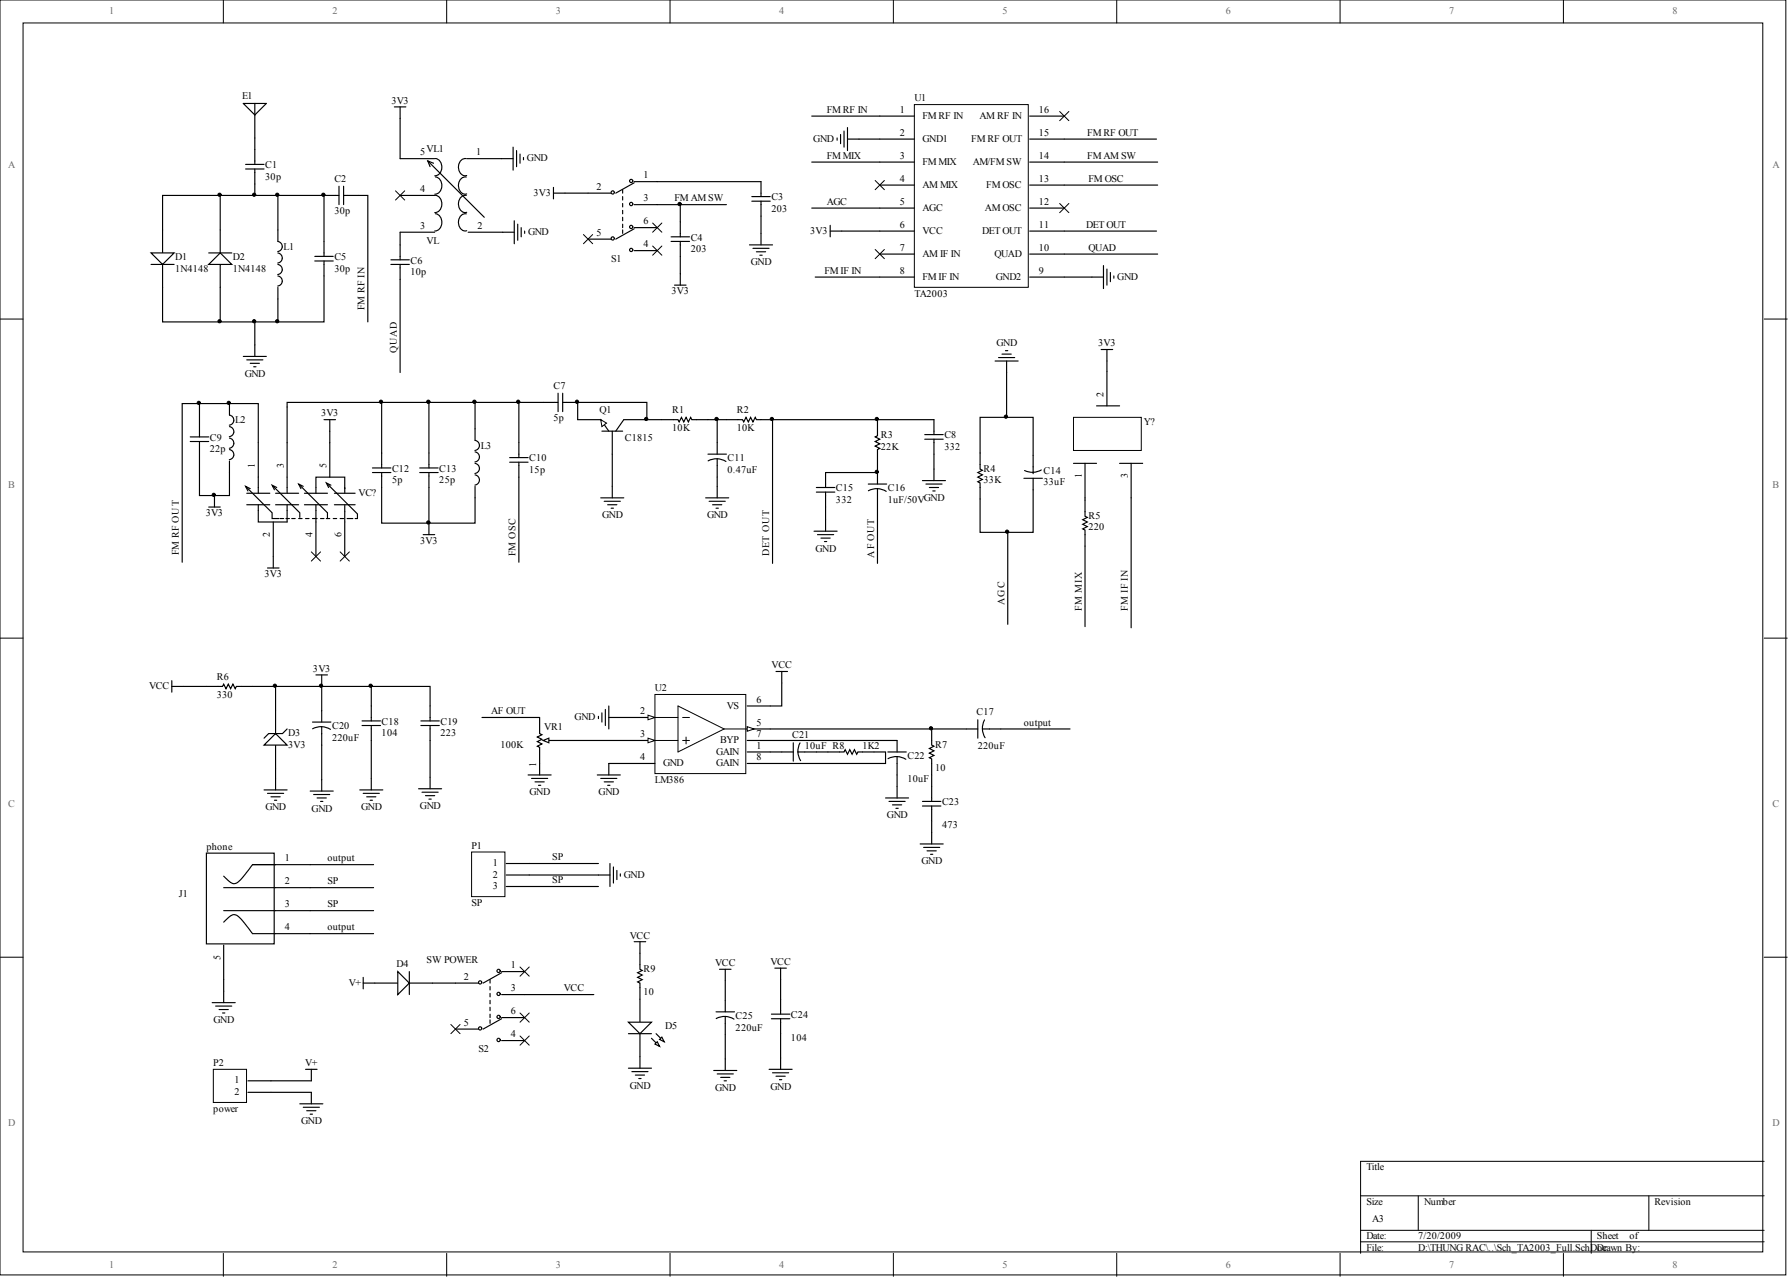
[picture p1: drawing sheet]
<svg xmlns="http://www.w3.org/2000/svg" width="393mm" height="282mm" viewBox="0 0 393 282" stroke-linecap="round" stroke-linejoin="round" font-family="sans-serif">
<g fill="#fff" stroke="#000" stroke-width=".22">
<path d="M0 0h392.4v280.1h-392.4z"/>
<path d="M5.1 5h382.3v270h-382.3z"/>
</g>
<g fill="none" stroke="#000" stroke-width=".22">
<path d="M49.1 0v5M98.2 0v5M147.2 0v5M196.3 0v5M245.4 0v5M294.5 0v5M343.6 0v5M0 70.1h5.1M387.7 70.1h5M0 140.2h5.1M387.7 140.2h5M0 210.3h5.1"/>
<path d="M387.7 210.3h5M387.7 255.1h-88.7v20.2M49.1 275.3v5.1M98.2 275.3v5.1M147.2 275.3v5.1M196.3 275.3v5.1M245.4 275.3v5.1M294.5 275.3v5.1M299 262.7h88.7M299 270.3h88.7M299 272.8h88.7M311.7 262.7v7.6"/>
<path d="M343.6 275.3v5.1M349.7 270.3v5M362.3 262.7v7.6"/>
</g>
<path d="M48.4 50.5v5.1M48.4 58.1v5" fill="none" stroke="#000" stroke-width=".25"/>
<path d="M45.9 58.1l2.5-2.5 2.5 2.5z" fill="#fff" stroke="#000" stroke-width=".25"/>
<path d="M35.7 50.5v5.1M35.7 58.1v5M45.9 55.6h5" fill="none" stroke="#000" stroke-width=".25"/>
<path d="M33.2 55.6h5.1l-2.6 2.5z" fill="#fff" stroke="#000" stroke-width=".25"/>
<g fill="none" stroke="#000" stroke-width=".25">
<path d="M53.5 22.7h5l-2.5 2.6zM54 36.1h4M54 37.1h4M56 22.7v13.4M56 37.1v5.8M86.7 23.5h2.5M87.9 23.5v11.4M110.2 34.9h2.6M112.8 32.3v5.1M113.5 33.1v3.5M114.3 33.8v2.1M115 34.6v.5"/>
<path d="M33.2 58.1h5.1M35.7 50.5v-7.6h35.5v13.4M48.4 42.9v7.6M61.1 55.6a1.11 1.11 0 0 1 .9 1.1 1.11 1.11 0 0 1-1 1.1M61.1 58.1a1.11 1.11 0 0 1 .9 1.1 1.11 1.11 0 0 1-1 1.1M61.1 42.9v10.2a1.11 1.11 0 0 1 .9 1.1 1.11 1.11 0 0 1-1 1.1M69.2 56.3h4M69.2 57.3h4M71.2 57.3v13.4h-35.5v-7.6M71.2 42.9h3.3M74.5 40.9v4.1M75.5 42.9h3.3"/>
<path d="M75.5 40.9v4.1M85.9 58.1h4M85.9 57.1h4M87.9 51v6.1M87.9 58.1v23.7M110.5 51h2.5M113 48.5v5M113.8 49.3v3.5M114.5 50v2M115.3 50.8v.5M48.4 63.1v7.6M53.5 78.3h5"/>
<path d="M54.2 79.1h3.6M55 79.8h2M56 70.7v7.6M61.1 60.6a1.11 1.11 0 0 1 .9 1.1 1.11 1.11 0 0 1-1 1.1M61.1 63.1v7.6M41.8 96h4.1M41.8 97h4.1M43.8 96v-7.3h13v8.6M43.8 97v11.9h6.6v-7.6M50.4 93.7a1.11 1.11 0 0 1 1 1.1 1.11 1.11 0 0 1-1 1.1M50.4 96.3a1.13 1.13 0 0 1 1 1.1 1.13 1.13 0 0 1-1 1.1M50.4 98.8a1.11 1.11 0 0 1 1 1.1 1.11 1.11 0 0 1-1 1.1"/>
<path d="M50.4 88.7v2.5a1.11 1.11 0 0 1 1 1.1 1.11 1.11 0 0 1-1 1.1M55.7 80.6h.6M71.2 92.2h2.5M72.5 92.2v5.1M83.9 88.4h-20.8v8.9M94.3 88.4h10.1v8.4a1.11 1.11 0 0 1 1 1.1 1.11 1.11 0 0 1-1 1.1M104.4 99.3a1.11 1.11 0 0 1 1 1.1 1.11 1.11 0 0 1-1 1.1M126.9 92.2h5.1l1.8 2.5M132.3 94.7h4.5M134.5 94.7v5.1M142.1 92.2h-5l-1.8 2.5M145.4 92.2h3.6l.2 .5 .5-1 .6 1 .5-1 .5 1 .5-1 .2 .5h11.2l.2 .5 .5-1 .5 1 .5-1 .6 1 .5-1 .2 .5h3.6"/>
<path d="M155.6 99.8h4M157.6 92.2v7.6M45.9 111.4h2.5M47.1 108.9v2.5M81.8 102.8h4.1M81.8 103.8h4.1M83.9 103.8v11.1h20.5v-8.1M83.9 102.8v-14.4h10.4v14.4M92.2 102.8h4.1M92.2 103.8h4.1M93 117.5h2.5M94.3 103.8v13.7"/>
<path d="M104.4 101.8a1.11 1.11 0 0 1 1 1.1 1.11 1.11 0 0 1-1 1.1M104.4 104.3a1.13 1.13 0 0 1 1 1.2 1.13 1.13 0 0 1-1 1.1M155.1 109.4h5M155.8 110.1h3.6M156.6 110.9h2M157.3 111.6h.6M157.6 100.8l-1.2 .1-.8 .4M157.6 100.8l1.2 .2 .7 .4M157.6 100.8v8.6M58.8 124.8h2.5M60.1 122.3v2.5"/>
</g>
<path d="M86.9 41.9l2 2M88.9 41.9l-2 2" fill="none" stroke="#000" stroke-width=".22"/>
<path d="M132 92.2l1.3 .8-1 .7z" fill="#fff" stroke="#000" stroke-width=".22"/>
<g fill="none" stroke="#000" stroke-width=".25">
<path d="M43.8 88.7h-3.8v34.8M104.4 88.4h18.2M114 88.4v12.1M122.6 86.4v4M123.6 88.4h3.3M123.6 86.4v4M126.9 92.2v-3.8h15.2v3.8h3.3M134.5 99.8v9.6M192.8 92.2v3.5l-.5 .3 1 .5-1 .5 1 .5-1 .5 1 .5-.5 .3v5h-11.4v3.3M203.2 95.5h4.1M203.2 96.5h4.1M205.2 95.5v-3.3h-35.4v31.6"/>
<path d="M205.2 96.5v9.1M112 101.5h4M112 100.5h4M114 101.5v22M132 109.4h5.1M132.8 110.1h3.5M133.5 110.9h2.1M134.3 111.6h.5M178.9 116.7h5.1M179.4 107.1h4M179.4 108.1h4M179.6 117.5h3.6"/>
<path d="M180.4 118.2h2M181.2 119h.5M181.4 108.1v8.6M190.8 106.3h4M192.8 107.4l-1.2 .1-.8 .3M192.8 107.4l.8 .1 1.1 .4M192.8 103.8v2.5M192.8 107.4v16.4M202.7 105.6h5.1M203.5 106.3h3.5M204.2 107.1h2.1M205 107.9h.5"/>
</g>
<path d="M200.9 23h25.1v40.1h-25.1z" fill="#fff" stroke="#000" stroke-width=".22"/>
<g fill="none" stroke="#000" stroke-width=".25">
<path d="M139.4 39.9h27.8v3.3M178.4 25.5h22.5M178.4 35.6h22.5M184 30.3v.5M184.7 29.5v2.1M185.5 28.8v3.5M186.2 30.6h14.7M186.2 28v5.1M226.3 25.5h7.6M226.3 30.6h27.8M226.3 35.6h28.1M78.8 42.9h2v27.8"/>
<path d="M121.6 41.2v2.5M121.6 42.4h12.7M129.2 52.5h5.1M136.8 41.7v.7M136.8 43.2v.7M136.8 44.7v.8M136.8 46.2v.8M136.8 47.7v.8M136.8 49.3v.7M136.8 50.5v.8M139.4 45h20.2M139.4 50h5"/>
<path d="M139.4 55.1h5M139.4 40.2l-4.1 2.2M139.4 50.3l-4.1 2.2M147.5 52h4M147.5 53h4M149.5 45v7M149.5 53v9.6M164.7 53.8h5.1M165.2 44.2h4.1M165.2 43.2h4.1M165.5 54.6h3.5M166.2 55.3h2"/>
<path d="M167 56.1h.5M167.2 44.2v9.6M178.4 45.7h22.5M182.4 50.8h18.5M182.4 49.5v2.5M193.3 40.7h7.6M193.3 55.8h7.6M226.3 40.7h28.1M226.3 45.7h7.6M226.3 50.8h27.8M226.3 55.8h28.1M242.5 58.3v5.1"/>
<path d="M243.2 59.1v3.5M244 59.9v2M148.2 62.6h2.6M179.1 60.9h21.8M218.7 79.3h5M219.4 78.6h3.6M220.2 77.8h2M220.9 77h.6M221.2 79.3v12.4M226.3 60.9h16.2M242 76.8h2.5M243.2 76.8v4.8"/>
<path d="M244.8 60.6v.5M221.5 117v20.2M225 105.1h4.1M227 104.1v-12.4h-11.6v11.4l.5 .2-1 .5 1 .5-1 .5 1 .5-1 .5 .5 .3v10.9h11.6v-11.9M228.8 103.2a3.9 3.9 0 0 1-3.7 .2M238.4 109.4v4l.5 .3-1 .5 1 .5-1 .5 1 .5-1 .5 .5 .2v21.3M248.6 109.4v28.5M37.8 150.8h11.1l.3-.5 .5 1 .5-1 .5 1 .5-1 .5 1 .2-.5h3.6M37.8 149.5v2.6M60.6 156.1v5.1M60.6 163.7v5"/>
<circle cx="138.7" cy="39.8" r=".35"/>
<circle cx="134.6" cy="42.3" r=".35"/>
<circle cx="134.6" cy="52.4" r=".35"/>
<circle cx="138.7" cy="44.8" r=".36"/>
<circle cx="138.7" cy="49.9" r=".35"/>
<circle cx="138.7" cy="54.9" r=".35"/>
</g>
<g fill="none" stroke="#000" stroke-width=".22">
<path d="M192.3 39.7l2 2M194.3 39.7l-2 2M232.9 24.5l2 2M234.9 24.5l-2 2M128.2 51.5l2 2M130.2 51.5l-2 2M143.4 49l2 2M143.4 54.1l2 2M145.4 49l-2 2M145.4 54.1l-2 2M192.3 54.8l2 2M194.3 54.8l-2 2"/>
<path d="M232.9 44.7l2 2M234.9 44.7l-2 2"/>
</g>
<path d="M58 163.7l2.6-2.5 2.5 2.5z" fill="#fff" stroke="#000" stroke-width=".25"/>
<g fill="none" stroke="#000" stroke-width=".25">
<path d="M55.5 150.8h15.2v7.8M60.6 150.8v5.3M68.7 158.6h4M69.4 148.3h2.6M70.7 159.7l.8 .1 1.1 .4M70.7 159.7h-.8l-1.2 .4M70.7 148.3v2.5h10.9v7.6M70.7 159.6v14.2M79.6 158.4h4M79.6 159.4h4M81.6 159.4v14.1M58 173.5h5.1"/>
<path d="M58.8 174.3h3.5M59.5 175.1h2.1M60.3 175.8h.5M60.6 168.7v4.8M63.1 160.2l-1 1h-3.1l-1 1M68.2 173.8h5M68.9 174.6h3.6M69.7 175.3h2M70.4 176.1h.5M79.1 173.5h5M79.8 174.3h3.6M80.6 175.1h2"/>
<path d="M81.3 175.8h.5"/>
</g>
<path d="M143.9 152.6h20v17.4h-20z" fill="#fff" stroke="#000" stroke-width=".22"/>
<path d="M146.5 157.6h2.5M149 155.1l10.1 5.1-10.1 5zM150 157.6h1.5M143.9 162.7h5.1M150 162.7h1.5M150.8 161.9v1.5M159.1 160.2h5.1" fill="none" stroke="#000" stroke-width=".22"/>
<path d="M164.2 155.1h5.1M138.9 167.7h5M138.9 162.7h5M164.2 167.7h5.1" fill="none" stroke="#000" stroke-width=".25"/>
<path d="M142.4 162.2l1.5 .5-1.5 .5z" fill="#fff" stroke="#000" stroke-width=".22"/>
<path d="M138.9 157.6h5" fill="none" stroke="#000" stroke-width=".25"/>
<path d="M142.4 157.1l1.5 .5-1.5 .5z" fill="#fff" stroke="#000" stroke-width=".22"/>
<path d="M164.2 160.2h5.1" fill="none" stroke="#000" stroke-width=".25"/>
<path d="M164.2 159.6l1.5 .6-1.5 .5z" fill="#fff" stroke="#000" stroke-width=".22"/>
<g fill="none" stroke="#000" stroke-width=".25">
<path d="M105.9 157.6h12.7M131.5 157.4v.5M132.3 156.6v2M133 155.9v3.5M133.8 155.1v5.1M133.8 157.6h5.1M170.5 147.5h2.6M171.8 147.5v7.6h-2.5M214.9 158.1v4.1M216.3 158.2l-.3 .7-.1 1.3M131.3 170.3h5M132 171h3.6"/>
<path d="M132.8 171.8h2M133.5 172.5h.5M138.9 167.7h-5.1v2.6M164.2 162.7h32.9v2.5M164.2 165.2h10.1M169.3 160.2h45.6M174.3 163.2v4M175.3 165.2h10.2l.2-.5 .5 1 .5-1 .5 1 .6-1 .5 1 .2-.5h6.1v2.5h-25.3M175.3 165.2l.3 1.2 .3 .7M175.8 163.2l-.4 1.2-.1 .8M194.6 175.3h5.1M195.1 165.2h4.1"/>
<path d="M195.4 176.1h3.5M196.1 176.8h2M196.9 177.6h.5M197.1 166.2l1.2 .3 .7 .3M197.1 166.2l-1.2 .2-.8 .3M197.1 166.2v9.1M202.7 176.1h4.1M202.7 177.1h4.1M204.7 160.2v3.5l.5 .2-1 .5 1 .6-1 .5 1 .5-1 .5 .5 .2v9.4M204.7 177.1v8.3M215.9 160.2h19.2M215.9 160.2l.1 .8 .5 1.1"/>
<path d="M202.2 185.4h5.1M203 186.2h3.5M203.7 186.9h2M204.5 187.7h.5"/>
</g>
<path d="M143.9 157.6h2.6" fill="none" stroke="#000" stroke-width=".22"/>
<path d="M45.4 187.4h14.9v20h-14.9z" fill="#fff" stroke="#000" stroke-width=".25"/>
<path d="M49.2 195h32.9M82.1 190h-26.6a16 16 0 0 1-3.7 4.1l-.4 .1-.7-.3-1.5-1.4M49.2 202.6l1-1a1.54 1.54 0 0 1 2.7 .2l2.6 3.3h26.6M49.2 200.1h32.9M49.2 207.6v12.7M46.6 220.3h5.1M47.4 221h3.5M48.1 221.8h2.1M48.9 222.5h.5" fill="none" stroke="#000" stroke-width=".25"/>
<path d="M55.5 190h5.1" fill="none" stroke="#000" stroke-width=".22"/>
<path d="M103.6 187.2h7.4v9.8h-7.4z" fill="#fff" stroke="#000" stroke-width=".22"/>
<path d="M118.6 157.6v2.6M118.6 165.2v2.5M119.8 162.7h1.3M111.2 189.7h20.3M111.2 192.2h22.8M111.2 194.8h20.3M134 189.7v5.1M134.8 190.5v3.5M135.6 191.2v2M136.3 192v.5" fill="none" stroke="#000" stroke-width=".25"/>
<path d="M119.3 162.7l1.3-.5v1z" fill="#fff" stroke="#000" stroke-width=".25"/>
<g fill="none" stroke="#000" stroke-width=".25">
<path d="M81.6 150.8h12.9v7.6M92.5 158.4h4M92.5 159.4h4M94.5 159.4v13.9M92 173.3h5M92.7 174h3.6M93.5 174.8h2M94.3 175.6h.5M116 170.3h5.1M116.8 171h3.6M117.6 171.8h2M118.3 172.5h.5"/>
<path d="M118.6 160.2v1l.5 .2-1 .5 1 .5-1 .5 1 .5-1 .5 .5 .3v1M118.6 167.7v2.6M121.1 162.7h2.5M79.8 214.7v2.5M79.8 216h2.5M95 216h10.2M107.7 215.2v.8M107.7 216.7v.8M107.7 218.3v.7M107.7 219.8v.7M110.2 213.5h5.1M110.2 218.5h20.3"/>
<path d="M110.2 213.7l-4 2.3M140.6 219.5v5.1M100.1 226.1h5.1M107.7 221.3v.7M107.7 222.8v.8M107.7 224.1v.7M110.2 223.6h5.1M110.2 228.6h5.1M110.2 223.8l-4 2.3M140.6 227.1v5"/>
<circle cx="105.5" cy="215.8" r=".35"/>
<circle cx="109.6" cy="218.4" r=".35"/>
<circle cx="109.6" cy="213.3" r=".35"/>
<circle cx="105.5" cy="225.9" r=".35"/>
<circle cx="109.6" cy="228.5" r=".36"/>
<circle cx="109.6" cy="223.4" r=".35"/>
</g>
<path d="M114.3 212.4l2 2.1M116.3 212.4l-2 2.1M99.1 225.1l2 2M101.1 225.1l-2 2M114.3 222.5l2 2.1M114.3 227.6l2 2M116.3 222.5l-2 2.1M116.3 227.6l-2 2" fill="none" stroke="#000" stroke-width=".22"/>
<path d="M138.1 224.6h5.1l-2.6 2.5z" fill="#fff" stroke="#000" stroke-width=".25"/>
<path d="M143.2 228.1l1.7 1.8M144.2 227.1l1.7 1.8" fill="none" stroke="#000" stroke-width=".25"/>
<g fill="#fff" stroke="#000" stroke-width=".25">
<path d="M143.9 229.4l.5-.5 .5 1z"/>
<path d="M144.9 228.4l.5-.5 .5 1z"/>
</g>
<g fill="none" stroke="#000" stroke-width=".25">
<path d="M123.6 162.7h15.3M82.3 216h5.1M89.9 216h5.1M139.4 206.9h2.5M140.6 206.9v6l.5 .3-1 .5 1 .5-1 .5 1 .5-1 .5 .5 .3v3.5M158.1 212.9h2.5M159.4 212.9v9.4M170.3 212.7h2.5M171.5 212.7v10.1M138.1 227.1h5.1M138.1 234.7h5.1M138.9 235.4h3.5"/>
<path d="M139.6 236.2h2M140.4 236.9h.5M140.6 232.1v2.6M156.8 235.2h5.1M157.3 222.3h4.1M157.6 235.9h3.5M158.4 236.7h2M159.1 237.5h.5M159.4 223.3l.8 .1 1.1 .5M159.4 223.3l-.9 .1-1.1 .4M159.4 223.3v11.9M169 234.9h5.1"/>
<path d="M169.5 222.8h4.1M169.5 223.8h4.1M169.8 235.7h3.5M170.5 236.4h2.1M171.3 237.2h.5M171.5 223.8v11.1"/>
</g>
<path d="M87.4 213.5l2.5 2.5-2.5 2.5z" fill="#fff" stroke="#000" stroke-width=".25"/>
<path d="M89.9 213.5v5" fill="none" stroke="#000" stroke-width=".25"/>
<path d="M46.9 234.9h7.3v7.3h-7.3z" fill="#fff" stroke="#000" stroke-width=".22"/>
<g fill="none" stroke="#000" stroke-width=".25">
<path d="M87.9 34.9h7.6M94 35.4l12.4 12.3M95.3 35.9l-1.3-.5 .5 1.2M95.7 34.8a1.95 1.95 0 0 1 1.4 2 1.95 1.95 0 0 1-1.6 1.8M95.7 38.9a1.95 1.95 0 0 1 1.4 1.9 1.95 1.95 0 0 1-1.6 1.9M102.5 34.9a1.85 1.85 0 0 0-1.5 2.9 1.29 1.29 0 0 0 1.6 .8M102.5 38.9a1.85 1.85 0 0 0-1.5 3 1.29 1.29 0 0 0 1.6 .7M102.6 34.9h7.6M87.9 51h7.6M87.9 42.9h7.6M95.7 42.9a1.95 1.95 0 0 1 1.4 2 1.95 1.95 0 0 1-1.6 1.8M95.7 47a1.95 1.95 0 0 1 1.4 1.9 1.95 1.95 0 0 1-1.6 1.8"/>
<path d="M102.5 42.9a1.85 1.85 0 0 0-1.5 3 1.29 1.29 0 0 0 1.6 .7M102.5 47a1.85 1.85 0 0 0-1.5 2.9 1.29 1.29 0 0 0 1.6 .8M102.9 51h7.6M56.8 97.3v11.1M63.1 97.3v11.1M72.5 97.3v7.5M54 106.8l5.8 5.9v1.2h1.5M54.2 108.4h5.1M54.2 110.9h5.1M55 107.4l-1-.6 .5 1.1M56.8 110.9v3.8h6.3v-3.8M60.1 106.8l5.8 5.9v1"/>
<path d="M60.1 114.7v7.6M60.6 108.4h5M60.6 110.9h5M60.8 107.1l-1-.5 .5 1M61.6 113.9h.7M62.8 113.9h.8M64.1 113.9h.8M65.9 106.6l6.1 6.1M66.6 106.8l-1-.5 .5 1.1M66.9 108.4h5.1M66.9 110.9h5.1M69.4 110.9v3.8"/>
<path d="M72 106.3l6.5 6.6v1M72.7 106.6l-1-.5 .5 1M73.5 108.4h4.5M73.5 110.9h4.5M75.8 107.4v-2.6h-6.4v3.6M75.8 107.1v1.3M75.8 110.9v1.5M235.9 101.8h5.1M246 101.8h5.1M54.5 240h13.9v2.5M67.1 234.9h2.6M68.4 234.9v2.6h-13.9"/>
<path d="M65.9 242.5h5M66.6 243.3h3.6M67.4 244h2M68.2 244.8h.5"/>
</g>
<path d="M235.9 91.7h14.9v7.3h-14.9z" fill="#fff" stroke="#000" stroke-width=".22"/>
<path d="M241 89.2h5M243.2 81.6v7.6M238.4 101.8v7.6M248.6 101.8v7.6" fill="none" stroke="#000" stroke-width=".25"/>
<g fill="#000" stroke="#000" stroke-width=".22">
<circle cx="48.2" cy="42.8" r=".35"/>
<circle cx="55.8" cy="42.8" r=".35"/>
<circle cx="60.9" cy="42.8" r=".35"/>
<circle cx="71" cy="42.8" r=".35"/>
<circle cx="149.3" cy="44.8" r=".36"/>
<circle cx="48.2" cy="70.6" r=".35"/>
<circle cx="55.8" cy="70.6" r=".35"/>
<circle cx="60.9" cy="70.6" r=".35"/>
<circle cx="43.7" cy="88.5" r=".35"/>
<circle cx="50.3" cy="88.5" r=".35"/>
<circle cx="83.7" cy="88.3" r=".36"/>
<circle cx="94.1" cy="88.3" r=".37"/>
<circle cx="104.2" cy="88.3" r=".36"/>
<circle cx="113.9" cy="88.3" r=".36"/>
<circle cx="126.8" cy="88.3" r=".36"/>
<circle cx="142" cy="92" r=".35"/>
<circle cx="157.5" cy="92" r=".35"/>
<circle cx="169.6" cy="92" r=".35"/>
<circle cx="192.7" cy="92" r=".35"/>
<circle cx="221" cy="91.5" r=".35"/>
<circle cx="47" cy="108.7" r=".35"/>
<circle cx="94.1" cy="114.8" r=".36"/>
<circle cx="192.7" cy="103.7" r=".35"/>
<circle cx="221.3" cy="116.8" r=".35"/>
<circle cx="60.4" cy="150.7" r=".35"/>
<circle cx="70.5" cy="150.7" r=".35"/>
<circle cx="81.4" cy="150.7" r=".35"/>
<circle cx="204.6" cy="160" r=".35"/>
</g>
<g font-size="8.5">
<text x="68.4" y="120.5">PIVC?04</text>
<text x="74.8" y="120.5">PIVC?06</text>
</g>
<g font-size="2.2" fill="#696969">
<text x="24" y="3.2">1</text>
<text x="73" y="3.2">2</text>
<text x="122.1" y="3.2">3</text>
<text x="171.2" y="3.2">4</text>
<text x="220.3" y="3.2">5</text>
<text x="269.4" y="3.2">6</text>
<text x="318.4" y="3.2">7</text>
<text x="367.5" y="3.2">8</text>
<text x="1.8" y="37">A</text>
<text x="389.5" y="37">A</text>
<text x="1.8" y="107.1">B</text>
<text x="389.5" y="107.1">B</text>
<text x="1.8" y="177.2">C</text>
<text x="389.5" y="177.2">C</text>
<text x="1.8" y="247.3">D</text>
<text x="389.5" y="247.3">D</text>
<text x="24" y="278.5">1</text>
<text x="73" y="278.5">2</text>
<text x="122.1" y="278.5">3</text>
<text x="171.2" y="278.5">4</text>
<text x="220.3" y="278.5">5</text>
<text x="269.4" y="278.5">6</text>
<text x="318.4" y="278.5">7</text>
<text x="367.5" y="278.5">8</text>
</g>
<g font-size="2.2">
<text x="53.2" y="21.8">E1</text>
<text x="86" y="22.8">3V3</text>
<text x="200.9" y="22.3">U1</text>
<text x="181.7" y="24.8">FM RF IN</text>
<text x="197.7" y="24.8">1</text>
<text x="197.7" y="29.9">2</text>
<text x="202.7" y="26.1">FM RF IN</text>
<text x="215.2" y="26.1">AM RF IN</text>
<text x="228.3" y="29.9">15</text>
<text x="228.3" y="24.8">16</text>
<text x="238.9" y="29.9">FM RF OUT</text>
<text x="92.3" y="34.2">5</text>
<text x="93.8" y="33.4">VL1</text>
<text x="104.6" y="34.2">1</text>
<text x="115.8" y="35.4">GND</text>
<text x="178.7" y="31.1">GND</text>
<text x="181.7" y="34.9">FM MIX</text>
<text x="197.7" y="34.9">3</text>
<text x="202.7" y="31.1">GND1</text>
<text x="213.4" y="31.1">FM RF OUT</text>
<text x="228.3" y="34.9">14</text>
<text x="238.9" y="34.9">FM AM SW</text>
<text x="58.3" y="39.5">30p</text>
<text x="58.3" y="36.9">C1</text>
<text x="73.5" y="40">C2</text>
<text x="131.1" y="41.7">2</text>
<text x="141.4" y="39.2">1</text>
<text x="197.7" y="40">4</text>
<text x="202.7" y="36.2">FM MIX</text>
<text x="202.7" y="41.2">AM MIX</text>
<text x="213.8" y="36.2">AM/FM SW</text>
<text x="216.7" y="41.2">FM OSC</text>
<text x="228.3" y="40">13</text>
<text x="239.2" y="40">FM OSC</text>
<text x="73.5" y="47">30p</text>
<text x="92.3" y="42.2">4</text>
<text x="117.2" y="43">3V3</text>
<text x="141.4" y="44.3">3</text>
<text x="148.2" y="44.3">FM AM SW</text>
<text x="169.5" y="46.5">203</text>
<text x="169.5" y="44">C3</text>
<text x="181.7" y="45">AGC</text>
<text x="197.7" y="45">5</text>
<text x="202.7" y="46.3">AGC</text>
<text x="216.4" y="46.3">AM OSC</text>
<text x="228.3" y="45">12</text>
<text x="92.3" y="50.3">3</text>
<text x="93.8" y="53.6">VL</text>
<text x="104.9" y="50.3">2</text>
<text x="116" y="51.6">GND</text>
<text x="131.1" y="51.8">5</text>
<text x="141.4" y="49.3">6</text>
<text x="151.8" y="52.9">C4</text>
<text x="178" y="51.3">3V3</text>
<text x="197.7" y="50.1">6</text>
<text x="202.7" y="51.3">VCC</text>
<text x="215.8" y="51.3">DET OUT</text>
<text x="228.3" y="50.1">11</text>
<text x="238.7" y="50.1">DET OUT</text>
<text x="38.5" y="57.1">D1</text>
<text x="38.5" y="59.7">1N4148</text>
<text x="51.2" y="57.1">D2</text>
<text x="51.2" y="59.7">1N4148</text>
<text x="62.3" y="54.9">L1</text>
<text x="73.5" y="59.7">30p</text>
<text x="73.5" y="57.1">C5</text>
<text x="90.2" y="57.9">C6</text>
<text x="134.3" y="57.6">S1</text>
<text x="141.4" y="54.4">4</text>
<text x="151.8" y="55.4">203</text>
<text x="165" y="58.3">GND</text>
<text x="197.7" y="55.1">7</text>
<text x="202.7" y="56.4">AM IF IN</text>
<text x="218.5" y="56.4">QUAD</text>
<text x="228.3" y="55.1">10</text>
<text x="239.2" y="55.1">QUAD</text>
<text x="90.2" y="60.4">10p</text>
<text x="147.6" y="64.6">3V3</text>
<text x="181.2" y="60.2">FM IF IN</text>
<text x="197.7" y="60.2">8</text>
<text x="200.9" y="65.2">TA2003</text>
<text x="202.7" y="61.4">FM IF IN</text>
<text x="218.8" y="61.4">GND2</text>
<text x="228.3" y="60.2">9</text>
<text x="245.5" y="61.4">GND</text>
<text x="80.1" y="68.2" transform="rotate(-90 80.1 68.2)">FM RF IN</text>
<text x="87.2" y="77.5" transform="rotate(-90 87.2 77.5)">QUAD</text>
<text x="219" y="76.1">GND</text>
<text x="241.3" y="76.1">3V3</text>
<text x="53.8" y="82.8">GND</text>
<text x="121.6" y="85.4">C7</text>
<text x="242.5" y="87.1" transform="rotate(-90 242.5 87.1)">2</text>
<text x="51.7" y="93">L2</text>
<text x="70.5" y="91.5">3V3</text>
<text x="121.6" y="92.5">5p</text>
<text x="131.8" y="90.7">Q1</text>
<text x="147.7" y="94.8">10K</text>
<text x="147.7" y="90.7">R1</text>
<text x="161.9" y="94.8">10K</text>
<text x="161.9" y="90.7">R2</text>
<text x="251.4" y="93.3">Y?</text>
<text x="46.1" y="99.3">22p</text>
<text x="46.1" y="96.8">C9</text>
<text x="105.7" y="98.6">L3</text>
<text x="116.3" y="101.4">C10</text>
<text x="137.3" y="96.8">C1815</text>
<text x="159.9" y="101.4">C11</text>
<text x="193.6" y="98.8">22K</text>
<text x="193.6" y="96.3">R3</text>
<text x="207.5" y="98.8">332</text>
<text x="207.5" y="96.3">C8</text>
<text x="56" y="102.8" transform="rotate(-90 56 102.8)">1</text>
<text x="62.4" y="102.8" transform="rotate(-90 62.4 102.8)">3</text>
<text x="71.7" y="102.8" transform="rotate(-90 71.7 102.8)">5</text>
<text x="86.1" y="106.2">5p</text>
<text x="86.1" y="103.6">C12</text>
<text x="96.5" y="106.2">25p</text>
<text x="96.5" y="103.6">C13</text>
<text x="116.3" y="103.9">15p</text>
<text x="159.9" y="103.9">0.47uF</text>
<text x="183.7" y="107.9">C15</text>
<text x="195.1" y="107.9">C16</text>
<text x="216.1" y="106.2">33K</text>
<text x="216.1" y="103.6">R4</text>
<text x="229.3" y="106.7">33uF</text>
<text x="229.3" y="104.1">C14</text>
<text x="237.7" y="105" transform="rotate(-90 237.7 105)">1</text>
<text x="247.8" y="105" transform="rotate(-90 247.8 105)">3</text>
<text x="45.2" y="113.4">3V3</text>
<text x="78.8" y="108.9">VC?</text>
<text x="132.3" y="113.9">GND</text>
<text x="155.4" y="113.9">GND</text>
<text x="183.7" y="110.4">332</text>
<text x="195.1" y="110.4">1uF/50VGND</text>
<text x="239.2" y="114">R5</text>
<text x="59.3" y="117.9" transform="rotate(-90 59.3 117.9)">2</text>
<text x="68.7" y="117.9" transform="rotate(-90 68.7 117.9)">4</text>
<text x="75" y="117.9" transform="rotate(-90 75 117.9)">6</text>
<text x="92.3" y="119.4">3V3</text>
<text x="239.2" y="116.5">220</text>
<text x="39.3" y="122" transform="rotate(-90 39.3 122)">FM RF OUT</text>
<text x="113.3" y="122.3" transform="rotate(-90 113.3 122.3)">FM OSC</text>
<text x="169" y="122.3" transform="rotate(-90 169 122.3)">DET OUT</text>
<text x="179.2" y="121.2">GND</text>
<text x="192.1" y="122.5" transform="rotate(-90 192.1 122.5)">AF OUT</text>
<text x="58.1" y="126.8">3V3</text>
<text x="220.7" y="132.9" transform="rotate(-90 220.7 132.9)">AGC</text>
<text x="237.7" y="134.1" transform="rotate(-90 237.7 134.1)">FM MIX</text>
<text x="247.8" y="134.1" transform="rotate(-90 247.8 134.1)">FM IF IN</text>
<text x="47.6" y="149.4">R6</text>
<text x="68.8" y="147.6">3V3</text>
<text x="169.6" y="146.8">VCC</text>
<text x="32.8" y="151.4">VCC</text>
<text x="47.6" y="153.4">330</text>
<text x="143.9" y="151.9">U2</text>
<text x="159.7" y="155.7">VS</text>
<text x="166.2" y="154.4">6</text>
<text x="63.3" y="161.7">D3</text>
<text x="73" y="160.2">C20</text>
<text x="83.9" y="161.7">104</text>
<text x="83.9" y="159.2">C18</text>
<text x="96.8" y="161.7">223</text>
<text x="96.8" y="159.2">C19</text>
<text x="107.9" y="156.9">AF OUT</text>
<text x="119.6" y="160.5">VR1</text>
<text x="126.3" y="158.2">GND</text>
<text x="140.7" y="162">3</text>
<text x="140.7" y="156.9">2</text>
<text x="166.2" y="159.5">5</text>
<text x="166.2" y="162">7</text>
<text x="214.6" y="157.2">C17</text>
<text x="225" y="159.5">output</text>
<text x="63.3" y="164.3">3V3</text>
<text x="73" y="162.7">220uF</text>
<text x="110" y="164.3">100K</text>
<text x="140.7" y="167">4</text>
<text x="157.3" y="165.8">GAIN</text>
<text x="158.2" y="163.2">BYP</text>
<text x="166.2" y="167">8</text>
<text x="166.2" y="164.5">1</text>
<text x="174.1" y="162.2">C21</text>
<text x="176.9" y="164.5">10uF R8</text>
<text x="189.5" y="164.5">1K2</text>
<text x="199.4" y="166.8">C22</text>
<text x="205.5" y="164.3">R7</text>
<text x="214.9" y="164.5">220uF</text>
<text x="117.9" y="168.4" transform="rotate(-90 117.9 168.4)">1</text>
<text x="143.9" y="172.1">LM386</text>
<text x="145.7" y="168.3">GND</text>
<text x="157.3" y="168.3">GAIN</text>
<text x="199.4" y="171.8">10uF</text>
<text x="205.5" y="169.3">10</text>
<text x="58.3" y="178">GND</text>
<text x="68.5" y="178.3">GND</text>
<text x="79.4" y="178">GND</text>
<text x="92.3" y="177.8">GND</text>
<text x="116.4" y="174.8">GND</text>
<text x="131.6" y="174.8">GND</text>
<text x="194.9" y="179.8">GND</text>
<text x="207" y="176.9">C23</text>
<text x="207" y="181.9">473</text>
<text x="45.4" y="186.7">phone</text>
<text x="62.6" y="189.3">1</text>
<text x="72" y="189.3">output</text>
<text x="103.6" y="186.5">P1</text>
<text x="108.3" y="190.3">1</text>
<text x="121.4" y="189">SP</text>
<text x="202.5" y="189.9">GND</text>
<text x="39.3" y="197.1">J1</text>
<text x="62.6" y="194.3">2</text>
<text x="72" y="194.3">SP</text>
<text x="108.3" y="192.8">2</text>
<text x="108.3" y="195.3">3</text>
<text x="121.4" y="194.1">SP</text>
<text x="137.1" y="192.8">GND</text>
<text x="62.6" y="199.4">3</text>
<text x="72" y="199.4">SP</text>
<text x="103.6" y="199.1">SP</text>
<text x="62.6" y="204.4">4</text>
<text x="72" y="204.4">output</text>
<text x="138.4" y="206.2">VCC</text>
<text x="48.4" y="210.9" transform="rotate(-90 48.4 210.9)">5</text>
<text x="87.2" y="212.5">D4</text>
<text x="93.8" y="211.5">SW POWER</text>
<text x="101.9" y="215.3">2</text>
<text x="112.2" y="212.8">1</text>
<text x="141.4" y="213.5">R9</text>
<text x="157.1" y="212.3">VCC</text>
<text x="169.3" y="212">VCC</text>
<text x="76.6" y="216.5">V+</text>
<text x="112.2" y="217.8">3</text>
<text x="123.9" y="217.8">VCC</text>
<text x="141.4" y="218.6">10</text>
<text x="46.9" y="224.8">GND</text>
<text x="101.9" y="225.4">5</text>
<text x="112.2" y="222.9">6</text>
<text x="112.2" y="227.9">4</text>
<text x="146.2" y="226.1">D5</text>
<text x="161.7" y="226.4">220uF</text>
<text x="161.7" y="223.9">C25</text>
<text x="173.8" y="223.6">C24</text>
<text x="105.2" y="231.2">S2</text>
<text x="173.8" y="228.7">104</text>
<text x="46.9" y="234.2">P2</text>
<text x="51.5" y="238">1</text>
<text x="67.1" y="234.2">V+</text>
<text x="138.4" y="239.2">GND</text>
<text x="157.1" y="239.7">GND</text>
<text x="169.3" y="239.4">GND</text>
<text x="46.9" y="244.3">power</text>
<text x="51.5" y="240.5">2</text>
<text x="66.2" y="247">GND</text>
<text x="300.3" y="257.1">Title</text>
<text x="300.3" y="264.7">Size</text>
<text x="301.5" y="268.5">A3</text>
<text x="312.9" y="264.7">Number</text>
<text x="363.6" y="264.7">Revision</text>
<text x="300.3" y="272.3">Date:</text>
<text x="300.3" y="274.8">File:</text>
<text x="311.7" y="272.3">7/20/2009</text>
<text x="311.7" y="274.8">D:\THUNG RAC\..\Sch_TA2003_Full.SchDDr</text>
<text x="350.9" y="272.3">Sheet</text>
<text x="350.9" y="274.8">ocawn By:</text>
<text x="358.1" y="272.3">of</text>
</g>
</svg>
